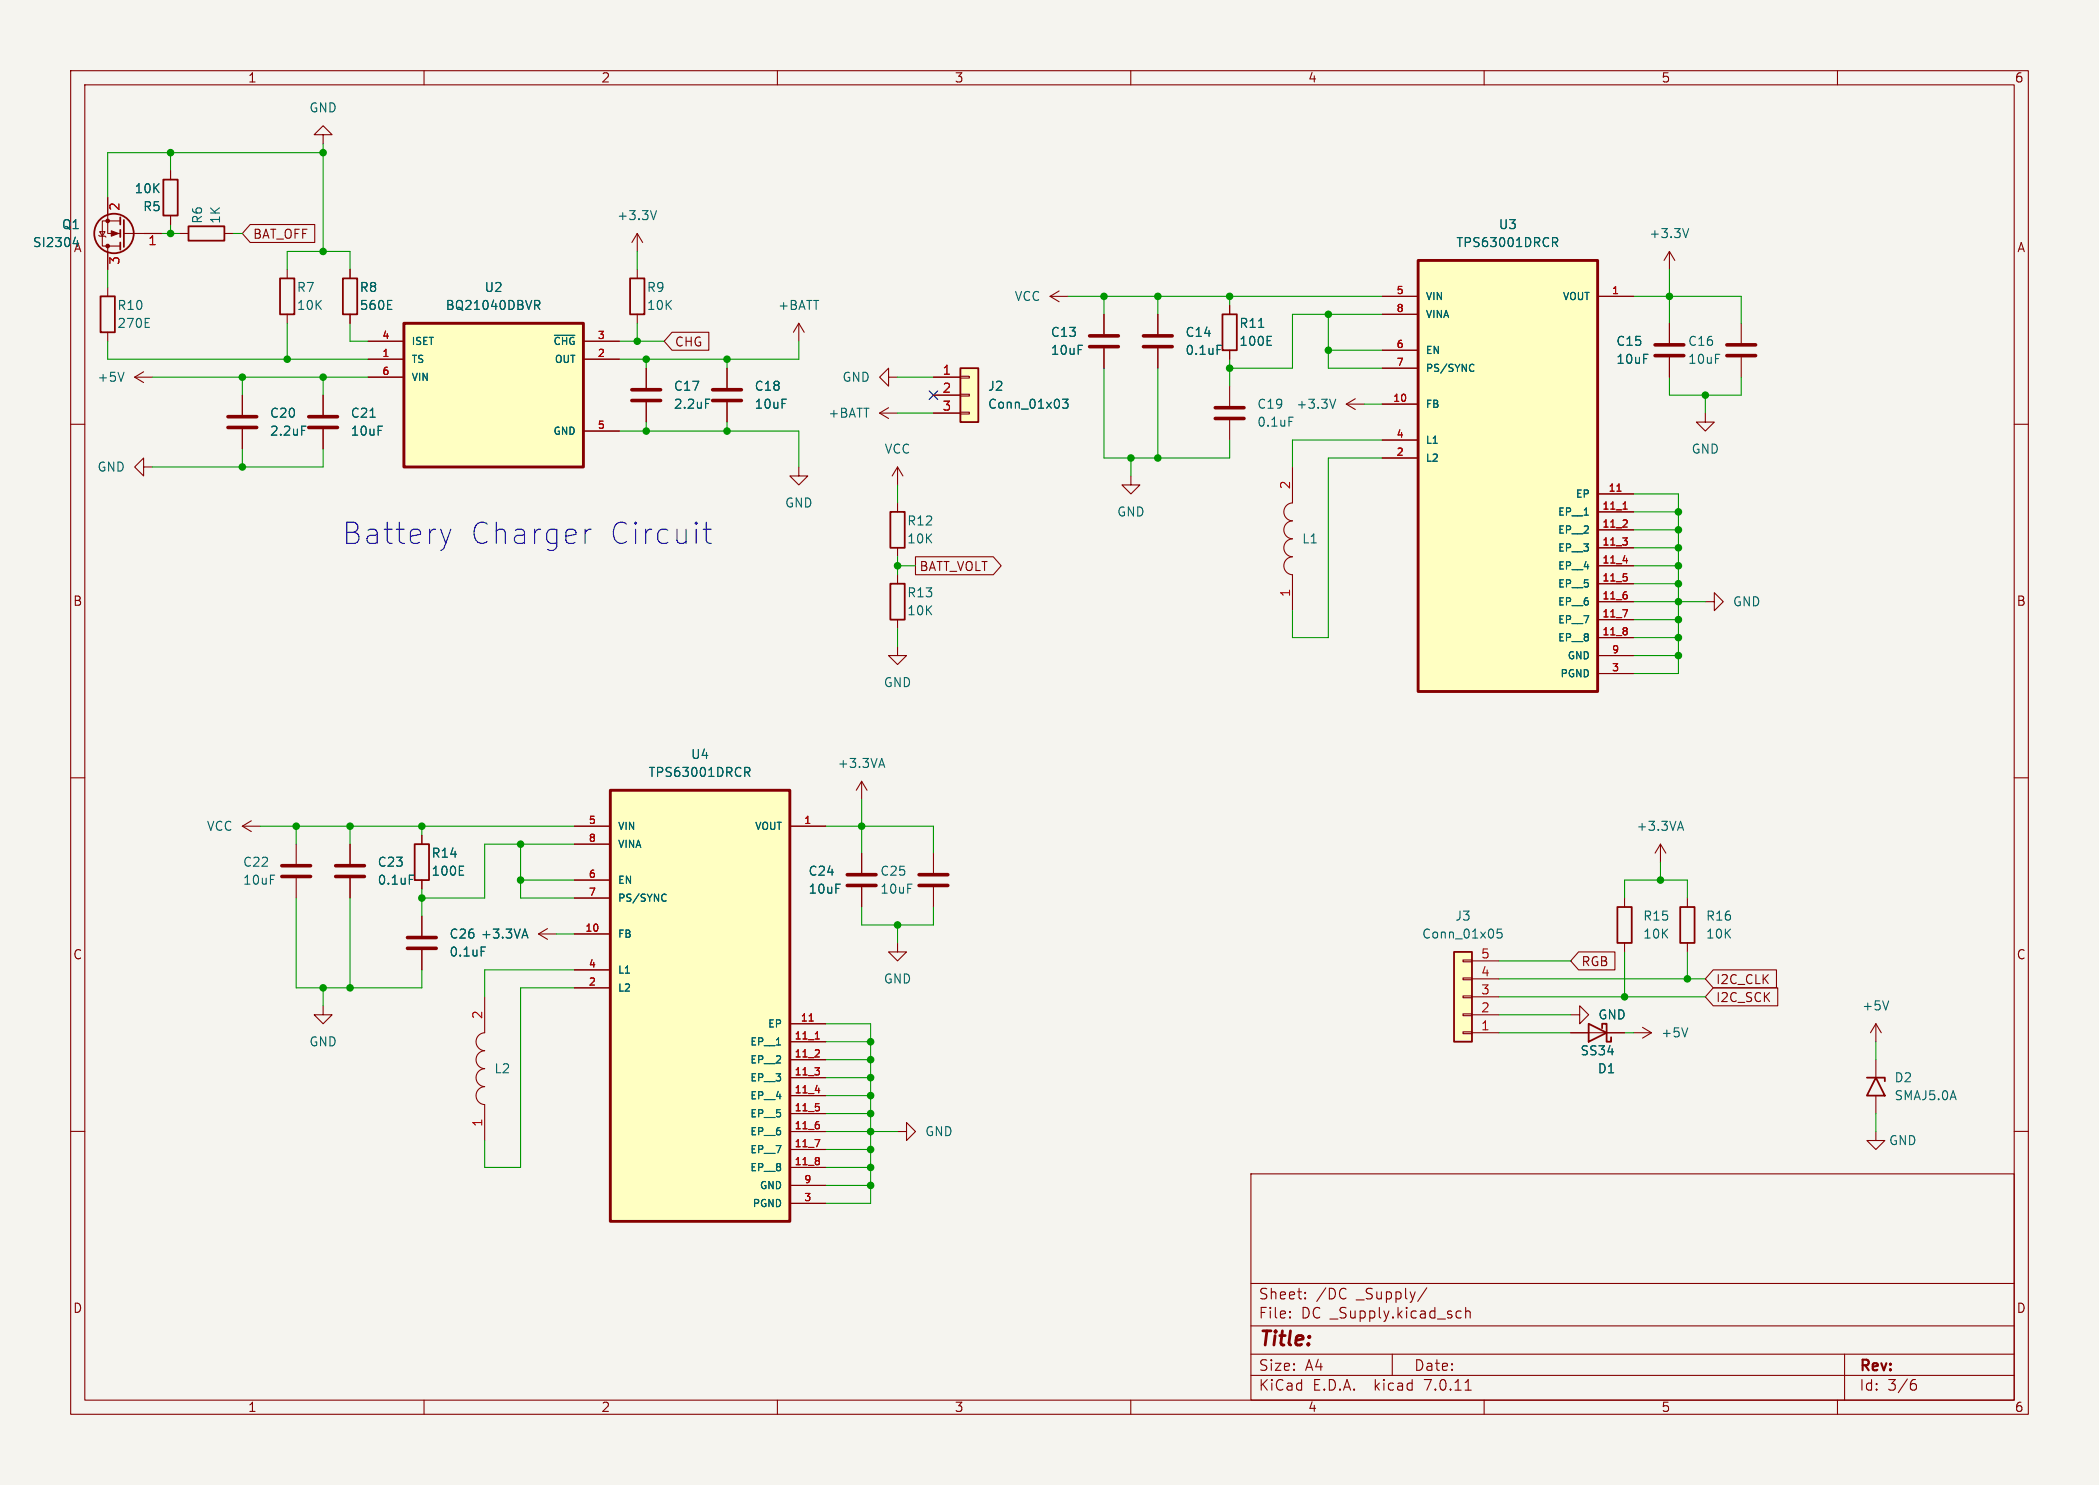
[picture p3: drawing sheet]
<svg xmlns="http://www.w3.org/2000/svg" width="297mm" height="210mm" viewBox="0 0 297 210" stroke-linecap="round" stroke-linejoin="round" font-family="sans-serif">
<path d="M0 0h297v210h-297z" fill="#f5f4ef" stroke="#f5f4ef" stroke-width=".14"/>
<g fill="none" stroke="#840000" stroke-width=".15">
<path d="M10 10h277v190h-277zM12 12h273v186h-273zM45.7 19.1h1.3l-1.3-1.3-1.3 1.3h1.3v1.2M60 10v2M110 10v2M160 10v2M210 10v2M260 10v2M14 33.3l.1 .1h.8l.1 .1M14.1 32.8h.8l-.4 .6zM15.2 27.9v5.1h1.8M15.2 34.8v3.3"/>
<path d="M17 31.2h-2.5v3.6h2.5M17.5 33h5.4M24.1 24.1v1.3M24.1 30.5v1.3M25.4 33h1.3M31.7 33h1.3M35.4 31.7h9.1v2.6h-9.1l-1.1-1.3zM40.6 38.1v1.3M49.5 38.1v1.3M90.2 33l-.8 1.3M90.2 33v2.6M90.2 38.1v1.3"/>
<path d="M90.2 33l.7 1.3M236.2 35.6v2.5M236.2 35.6l-.7 1.2M236.2 35.6l.8 1.2M10 60h2M15.2 40.6v1.3M15.2 47v1.3M19 53.3h2.6M19 53.3l1.3 .8M20.3 52.6l-1.3 .7M34.3 55.9v2.8M40.6 44.5v1.2"/>
<path d="M45.7 55.9v2.8M49.5 44.5v1.2M52.1 53.3h5M52.1 50.8h5M52.1 48.3h5M82.5 50.8h5.1M82.5 48.3h5.1M90.2 44.5v1.2M91.4 52.1v2.8M91.4 56.9v2.8M95.1 47h5.2v2.5h-5.2l-1.1-1.2zM102.9 52.1v2.8"/>
<path d="M102.9 56.9v2.8M113 45.7l-.7 1.3M113 45.7v2.6M113 45.7l.8 1.3M124.5 58.4l1.2 .8M124.5 58.4h2.5M125.7 53.3v-1.2l-1.2 1.2 1.2 1.3v-1.3h1.3M125.7 57.7l-1.2 .7M132.1 58.4h3.8M132.1 53.3h3.8M132.1 55.9h3.8M135.9 58.3h1.3v.2h-1.3z"/>
<path d="M135.9 55.8h1.3v.2h-1.3zM135.9 53.2h1.3v.3h-1.3zM148.6 41.9l1.3 .8M148.6 41.9h2.5M149.9 41.1l-1.3 .8M156.2 44.5v2.7M156.2 49.3v2.8M163.8 44.5v2.7M163.8 49.3v2.8M174 43.2v1.3M174 49.5v1.3M174 54.6v2.8"/>
<path d="M174 59.4v2.8M190.5 57.2l1.3 .7M190.5 57.2h2.5M191.8 56.4l-1.3 .8M195.6 41.9h5.1M195.6 57.2h5.1M195.6 49.5h5.1M195.6 52.1h5.1M195.6 44.5h5.1M226.1 41.9h5M236.2 45.7v2.8M236.2 50.5v2.8"/>
<path d="M241.3 58.4v1.3h1.3l-1.3 1.3-1.3-1.3h1.3M246.4 45.7v2.8M246.4 50.5v2.8M285 60h2M20.3 66v-1.2l-1.3 1.2 1.3 1.3v-1.3h1.3M34.3 60.7v2.8M45.7 60.7v2.8M82.5 61h5.1M113 66v1.3h1.3l-1.3 1.3-1.2-1.3h1.2M127 66v2.6M127 71.1v1.3M127 77.5v1.2"/>
<path d="M127 66l-.8 1.3M127 66l.8 1.3M129.5 78.7h11.1l1.1 1.3-1.1 1.3h-11.1zM160 67.3v1.3h1.3l-1.3 1.3-1.3-1.3h1.3M182.9 66v5.1a1.27 1.27 0 0 0-1.2 1.3 1.27 1.27 0 0 0 1.2 1.3 1.27 1.27 0 0 0-1.2 1.2 1.27 1.27 0 0 0 1.2 1.3 1.27 1.27 0 0 0-1.2 1.3 1.27 1.27 0 0 0 1.2 1.2 1.27 1.27 0 0 0-1.2 1.3 1.27 1.27 0 0 0 1.2 1.3v5.1M195.6 64.8h5.1M195.6 62.2h5.1M226.1 69.9h5M226.1 72.4h5M226.1 74.9h5M226.1 77.5h5M127 91.4v1.3h1.3l-1.3 1.3-1.3-1.3h1.3"/>
<path d="M127 81.3v1.3M127 87.6v1.3M226.1 80h5M226.1 82.6h5M226.1 85.1h5M226.1 87.6h5M226.1 90.2h5M226.1 95.3h5M226.1 92.7h5M241.3 85.1h1.3v-1.3l1.2 1.3-1.2 1.3v-1.3M10 110h2M34.3 116.8h2.5"/>
<path d="M34.3 116.8l1.3 .8M35.6 116.1l-1.3 .7M41.9 119.4v2.8M49.5 119.4v2.8M59.7 118.1v1.3M81.3 116.8h5.1M81.3 119.4h5.1M111.8 116.8h5M121.9 110.5v2.5M121.9 110.5l-.7 1.3M121.9 110.5l.8 1.3M234.9 119.4l-.7 1.3"/>
<path d="M234.9 119.4v2.5M234.9 119.4l.8 1.3M285 110h2M41.9 124.2v2.8M49.5 124.2v2.8M59.7 124.5v1.2M59.7 129.5v2.8M59.7 134.4v2.8M76.2 132.1l1.3 .7M76.2 132.1h2.5M77.5 131.3l-1.3 .8M81.3 132.1h5.1"/>
<path d="M81.3 139.7h5.1M81.3 137.2h5.1M81.3 124.5h5.1M81.3 127h5.1M121.9 120.7v2.7M121.9 125.5v2.8M127 133.4v1.2h1.3l-1.3 1.3-1.3-1.3h1.3M132.1 120.7v2.7M132.1 125.5v2.8M207 135.8h1.3v.2h-1.3zM207 138.3h1.3v.3h-1.3zM208.3 138.4h3.8"/>
<path d="M208.3 135.9h3.8M223.4 134.6h5.1v2.6h-5.1l-1.2-1.3zM229.9 127v1.3M229.9 133.4v1.2M238.8 127v1.3M238.8 133.4v1.2M242.4 139.7h9.1v2.5h-9.1l-1.1-1.2zM242.4 137.2h9v2.5h-9l-1.1-1.3zM10 160h2M45.7 142.2v1.3h1.3l-1.3 1.3-1.3-1.3h1.3M68.6 141v5.1a1.27 1.27 0 0 0-1.2 1.2 1.27 1.27 0 0 0 1.2 1.3 1.27 1.27 0 0 0-1.2 1.3 1.27 1.27 0 0 0 1.2 1.2 1.27 1.27 0 0 0-1.2 1.3 1.27 1.27 0 0 0 1.2 1.3 1.27 1.27 0 0 0-1.2 1.2 1.27 1.27 0 0 0 1.2 1.3v5.1M111.8 144.8h5"/>
<path d="M111.8 147.3h5M111.8 149.9h5M111.8 152.4h5M111.8 154.9h5M111.8 157.5h5M207 140.8h1.3v.3h-1.3zM207 143.4h1.3v.2h-1.3zM207 145.9h1.3v.3h-1.3zM208.3 146.1h3.8M208.3 143.5h3.8M208.3 141h3.8M222.2 143.5h1.3v-1.3l1.3 1.3-1.3 1.3v-1.3"/>
<path d="M222.2 146.1h7.7M231.1 146.1h2.6M232.4 145.3l1.3 .8M233.7 146.1l-1.3 .7M265.4 144.8v2.5M265.4 149.9v2.5M265.4 154.9v2.6M265.4 144.8l-.7 1.3M265.4 144.8l.8 1.3M285 160h2M111.8 160h5M111.8 162.6h5"/>
<path d="M111.8 165.1h5M111.8 170.2h5M111.8 167.6h5M127 160h1.3v-1.2l1.2 1.2-1.2 1.3v-1.3M177 166h108v32h-108zM265.4 160v1.3h1.3l-1.3 1.3-1.2-1.3h1.2M60 198v2M110 198v2M160 198v2M177 194.5h108M177 191.5h108M177 187.5h108"/>
<path d="M177 181.5h108M182.5 186.3h.1l-.1 .1M182.5 186.3v.1M182.5 185.5v.1M182.5 185.5h.1l-.1 .1M184.7 183.6v.1M184.7 183.6h-.1l.1 .1M184.7 182.8v.1M184.7 182.8h-.1l.1 .1M197 191.5v3M201.9 182.1l-1.3 2M206.3 185.4l.4 .1"/>
<path d="M206.7 186.3l-.4 .1M207.3 196.6h.9M207.4 185.5a.37 .37 0 0 1 .6 .1v.8M207.4 184.9v1.5M210 198v2M260 198v2M261 191.5v6.5M270.6 195.7h.3l.3 .3-.1 .5-.2 .1h-.3M271 195.1l-.4 .1"/>
</g>
<g fill="none" stroke="#840000" stroke-width=".51">
<path d="M32.3 58.9h4M43.7 58.9h4.1M89.4 56.6h4.1M89.4 55.1h4.1M100.8 56.6h4.1M100.8 55.1h4.1M154.2 49h4M154.2 47.5h4M161.8 49h4.1M161.8 47.5h4.1M172 59.2h4M172 57.7h4"/>
<path d="M234.2 50.3h4.1M234.2 48.8h4.1M244.3 50.3h4.1M244.3 48.8h4.1M32.3 60.5h4M43.7 60.5h4.1M39.9 124h4M39.9 122.4h4M47.5 124h4.1M47.5 122.4h4.1M57.7 134.1h4M57.7 132.6h4"/>
<path d="M119.9 125.2h4.1M119.9 123.7h4.1M130 125.2h4.1M130 123.7h4.1"/>
</g>
<g fill="none" stroke="#006464" stroke-width=".15">
<path d="M92.9 29.8l-.4 1.3M219.7 33.6h.5l.2 .2-.1 .4-.6 .1M220 34.3l.4 .6M238.9 32.3l-.4 1.3M17.5 52.6l-.4 1.3M20.6 46.3h.6M20.6 45h.6M52.4 59h.7M54.8 42.5h.6M54.8 43.8h.6M75.7 42.5h.4l.3 .2-.1 .4-.6 .1M76 43.2l.4 .6"/>
<path d="M78.4 47.4h2.9M99.8 56.5h.6M150.3 56.5h.8l-.4 .4 .4 .2v.5l-.2 .1h-.4l-.2-.1M172.2 48.8h.6M178.1 46.3h.7M179.3 48.8h.6M179.3 47.6h.6M182.4 59h.6M189 56.5l-.4 1.2M208.3 51.5l.2 .1M208.5 52.4l-.2 .1M42.7 60.3h.6"/>
<path d="M105.4 108.5h.5l.2 .3-.1 .3-.6 .1M105.7 109.2l.4 .6M124.5 108.2h.6M124.8 107.3l.4 1.2M237.5 117.1h.6M237.8 116.1l.4 1.3M57.9 123.8h.6M65 123.8h.6M65 122.5h.6M68.1 133.9h.6M74 132.3h.6M74.3 131.4l.4 1.3"/>
<path d="M94 126.4l.2 .1M94.2 127.4l-.2 .1M212.5 131.4h-.6l-.1 .6 .2-.1h.4l.1 .2v.4l-.2 .2h-.3l-.2-.2M238.8 145.4l-.4 1.2M267.2 141.5l-.4 1.3"/>
</g>
<g fill="none" stroke="#840000" stroke-width=".25">
<path d="M17 30.7v1.1M17 32.5v1M17 34.3v1M17.5 31.1v3.8M23.1 25.4h2v5.1h-2zM26.7 32h5v2h-5zM39.6 39.4h2.1v5.1h-2.1zM48.5 39.4h2v5.1h-2zM89.2 39.4h2v5.1h-2zM14.2 41.9h2.1v5.1h-2.1zM135.9 52.1h2.5v7.6h-2.5zM173 44.5h2v5h-2z"/>
<path d="M126 72.4h2v5.1h-2zM126 82.6h2v5h-2zM58.7 119.4h2v5.1h-2zM205.7 134.6h2.6v12.7h-2.6zM228.9 128.3h2v5.1h-2zM237.7 128.3h2.1v5.1h-2.1zM224.8 144.8l2.5 1.3-2.5 1.2zM226.7 145.4v-.6h.6v2.5h.7v-.6M264.2 152.4h2.5v.5M265.4 152.4l1.3 2.5h-2.5z"/>
<circle cx="16.1" cy="33" r="2.79"/>
</g>
<g fill="#ffffc2" stroke="#ffffc2" stroke-width=".14">
<path d="M135.9 52.1h2.5v7.6h-2.5z"/>
<path d="M86.4 111.8h25.4v60.9h-25.4z"/>
<path d="M57.1 45.7h25.4v20.3h-25.4z"/>
<path d="M200.7 36.8h25.4v61h-25.4z"/>
<path d="M205.7 134.6h2.6v12.7h-2.6z"/>
</g>
<path d="M200.7 36.8h25.4v61h-25.4zM57.1 45.7h25.4v20.3h-25.4zM86.4 111.8h25.4v60.9h-25.4z" fill="none" stroke="#840000" stroke-width=".41"/>
<g fill="none" stroke="#a90000" stroke-width=".15">
<path d="M228.8 69.5h.6M229.6 74.5h.6M229.6 76.1h.6l-.3 .4M229.7 72h.5M229.7 79.3h.6M230.2 73.6v.4M230.2 76.6v.4M229.6 86.2h.7l-.4 1M230.2 81.6v.5M230.2 84.2v.4M230.2 88.9v.2M230.2 89.3v.4"/>
<path d="M114.5 144.4h.6M115.3 149.5h.6M115.3 151h.6l-.3 .4M115.4 146.9h.5M115.4 154.2h.6M115.9 148.6v.3M115.9 151.5v.4M115.9 156.6v.4M115.9 159.1v.4M115.3 161.2h.7l-.4 1M115.9 163.8v.2M115.9 164.2v.4"/>
</g>
<g fill="#840000" stroke="#840000" stroke-width=".15">
<path d="M15.7 32.6l1.1 .4-1.1 .4z"/>
<circle cx="15.2" cy="31.2" r=".25"/>
<circle cx="15.2" cy="34.8" r=".25"/>
</g>
<path d="M62.4 74.8l.7 2M63.1 76.8l-.3 .8M63.8 74.8l-.7 2M83.6 74.8a.77 .77 0 0 0-.8 .6M99.5 74.8h1.1M99.9 73.8v2.6l.2 .3 .5 .1" fill="none" stroke="#0000c2" stroke-width=".15"/>
<g fill="none" stroke="#009600" stroke-width=".15">
<path d="M15.2 38.1v2.5M22.9 33h2.5M24.1 21.6v2.5M24.1 31.8v1.2M33 33h1.3M40.6 38.1v-2.5h8.9v2.5M45.7 20.3v15.3M45.7 21.6h-30.5v6.3M90.2 35.6v2.5M236.2 38.1v7.6M15.2 48.3v2.5h36.9M21.6 53.3h30.5"/>
<path d="M34.3 53.3v2.6M40.6 45.7v5.1M45.7 53.3v2.6M49.5 45.7v2.6h2.6M87.6 48.3h6.4M90.2 45.7v2.6M91.4 50.8v1.3M91.4 59.7v1.3M102.9 50.8v1.3M102.9 59.7v1.3M113 48.3v2.5h-25.4M127 53.3h5.1"/>
<path d="M127 58.4h5.1M151.1 41.9h44.5M156.2 52.1v12.7h17.8v-2.6M156.2 41.9v2.6M163.8 41.9v2.6M163.8 52.1v12.7M174 41.9v1.3M174 50.8v3.8M188 44.5v7.6h7.6M188 49.5h7.6M193 57.2h2.6M195.6 44.5h-12.7v7.6h-8.9"/>
<path d="M231.1 41.9h15.3v3.8M236.2 53.3v2.6h10.2v-2.6M241.3 55.9v2.5M34.3 63.5v2.5M45.7 63.5v2.5h-24.1M87.6 61h25.4v5M127 68.6v2.5M127 78.7v2.6M160 64.8v2.5M195.6 62.2h-12.7v3.8M195.6 64.8h-7.6v25.4h-5.1v-3.8M231.1 74.9h6.4"/>
<path d="M231.1 69.9h6.4v25.4h-6.4M231.1 77.5h6.4M231.1 72.4h6.4M127 88.9v2.5M127 80h2.5M231.1 80h6.4M231.1 90.2h6.4M231.1 82.6h6.4M231.1 87.6h6.4M231.1 85.1h10.2M231.1 92.7h6.4M36.8 116.8h44.5"/>
<path d="M41.9 116.8v2.6M49.5 116.8v2.6M59.7 116.8v1.3M73.7 119.4v7.6h7.6M81.3 119.4h-12.7v7.6h-8.9M116.8 116.8h15.3v3.9M121.9 113v7.7M41.9 127v12.7h17.8v-2.5M45.7 139.7v2.5M49.5 127v12.7M59.7 125.7v3.8M73.7 124.5h7.6"/>
<path d="M78.7 132.1h2.6M81.3 137.2h-12.7v3.8M81.3 139.7h-7.6v25.4h-5.1v-3.8M121.9 128.3v2.5h10.2v-2.5M127 130.8v2.6M212.1 138.4h29.2M212.1 135.9h10.1M229.9 127v-2.5h8.9v2.5M229.9 134.6v6.4M234.9 121.9v2.6M238.8 134.6v3.8M116.8 144.8h6.4v25.4h-6.4"/>
<path d="M116.8 154.9h6.4M116.8 149.9h6.4M116.8 152.4h6.4M116.8 147.3h6.4M116.8 157.5h6.4M212.1 146.1h10.1M212.1 141h29.2M212.1 143.5h10.1M229.9 146.1h1.2M265.4 147.3v2.6M265.4 157.5v2.5M116.8 167.6h6.4"/>
<path d="M116.8 160h10.2M116.8 162.6h6.4M116.8 165.1h6.4"/>
</g>
<path d="M131.5 55.3l1.2 1.2M132.7 55.3l-1.2 1.2" fill="none" stroke="#000084" stroke-width=".15"/>
<g fill="#009600" stroke="#009600" stroke-width=".15">
<circle cx="45.7" cy="53.3" r=".46"/>
<circle cx="40.6" cy="50.8" r=".46"/>
<circle cx="102.9" cy="50.8" r=".46"/>
<circle cx="91.4" cy="61" r=".46"/>
<circle cx="90.2" cy="48.3" r=".46"/>
<circle cx="91.4" cy="50.8" r=".46"/>
<circle cx="102.9" cy="61" r=".46"/>
<circle cx="127" cy="130.8" r=".46"/>
<circle cx="123.2" cy="160" r=".46"/>
<circle cx="123.2" cy="165.1" r=".46"/>
<circle cx="123.2" cy="162.6" r=".46"/>
<circle cx="123.2" cy="167.6" r=".46"/>
<circle cx="160" cy="64.8" r=".46"/>
<circle cx="127" cy="80" r=".46"/>
<circle cx="188" cy="49.5" r=".46"/>
<circle cx="188" cy="44.5" r=".46"/>
<circle cx="174" cy="41.9" r=".46"/>
<circle cx="163.8" cy="64.8" r=".46"/>
<circle cx="163.8" cy="41.9" r=".46"/>
<circle cx="156.2" cy="41.9" r=".46"/>
<circle cx="174" cy="52.1" r=".46"/>
<circle cx="59.7" cy="127" r=".46"/>
<circle cx="59.7" cy="116.8" r=".46"/>
<circle cx="49.5" cy="116.8" r=".46"/>
<circle cx="73.7" cy="119.4" r=".46"/>
<circle cx="73.7" cy="124.5" r=".46"/>
<circle cx="45.7" cy="139.7" r=".46"/>
<circle cx="49.5" cy="139.7" r=".46"/>
<circle cx="41.9" cy="116.8" r=".46"/>
<circle cx="237.5" cy="80" r=".46"/>
<circle cx="237.5" cy="77.5" r=".46"/>
<circle cx="236.2" cy="41.9" r=".46"/>
<circle cx="237.5" cy="82.6" r=".46"/>
<circle cx="237.5" cy="85.1" r=".46"/>
<circle cx="237.5" cy="74.9" r=".46"/>
<circle cx="237.5" cy="72.4" r=".46"/>
<circle cx="237.5" cy="87.6" r=".46"/>
<circle cx="241.3" cy="55.9" r=".46"/>
<circle cx="237.5" cy="92.7" r=".46"/>
<circle cx="237.5" cy="90.2" r=".46"/>
<circle cx="238.8" cy="138.4" r=".46"/>
<circle cx="234.9" cy="124.5" r=".46"/>
<circle cx="229.9" cy="141" r=".46"/>
<circle cx="34.3" cy="66" r=".46"/>
<circle cx="45.7" cy="35.6" r=".46"/>
<circle cx="24.1" cy="21.6" r=".46"/>
<circle cx="24.1" cy="33" r=".46"/>
<circle cx="34.3" cy="53.3" r=".46"/>
<circle cx="45.7" cy="21.6" r=".46"/>
<circle cx="123.2" cy="147.3" r=".46"/>
<circle cx="123.2" cy="152.4" r=".46"/>
<circle cx="123.2" cy="149.9" r=".46"/>
<circle cx="123.2" cy="154.9" r=".46"/>
<circle cx="123.2" cy="157.5" r=".46"/>
<circle cx="121.9" cy="116.8" r=".46"/>
</g>
<g font-size="4.2" fill="#0000c2">
<text x="48.3" y="77.2">Battery</text>
<text x="66.3" y="77.2">Charger</text>
<text x="85.8" y="77.2">Circuit</text>
</g>
<text font-size="2.8" fill="#840000" x="178" y="190.9">Title:</text>
<g font-size="2.1" fill="#840000">
<text x="178" y="184">Sheet:</text>
<text x="186.2" y="184">/DC</text>
<text x="192.1" y="184">_Supply/</text>
<text x="178" y="186.7">File:</text>
<text x="184.1" y="186.7">DC _Supply.kicad_sch</text>
<text x="178" y="196.9">KiCad</text>
<text x="178" y="194.1">Size:</text>
<text x="184.7" y="194.1">A4</text>
<text x="185.7" y="196.9">E.D.A.</text>
<text x="194.6" y="196.9">kicad</text>
<text x="200" y="194.1">Date:</text>
<text x="201.8" y="196.9">7.0.11</text>
<text x="263" y="194.3">Rev:</text>
<text x="263" y="196.9">Id:</text>
<text x="267.1" y="196.9">3/6</text>
</g>
<g font-size="1.8" fill="#840000">
<text x="35" y="11.9">1</text>
<text x="85" y="11.9">2</text>
<text x="135" y="11.9">3</text>
<text x="185" y="11.9">4</text>
<text x="235" y="11.9">5</text>
<text x="285" y="11.9">6</text>
<text x="35.7" y="34">BAT_OFF</text>
<text x="285.3" y="35.9">A</text>
<text x="95.4" y="49.2">CHG</text>
<text x="130" y="81">BATT_VOLT</text>
<text x="10.3" y="85.9">B</text>
<text x="285.3" y="85.9">B</text>
<text x="10.3" y="135.9">C</text>
<text x="223.7" y="136.8">RGB</text>
<text x="285.3" y="135.9">C</text>
<text x="242.7" y="141.9">I2C_SCK</text>
<text x="242.7" y="139.4">I2C_CLK</text>
<text x="10.3" y="185.9">D</text>
<text x="285.3" y="185.9">D</text>
<text x="35" y="199.9">1</text>
<text x="85" y="199.9">2</text>
<text x="135" y="199.9">3</text>
<text x="185" y="199.9">4</text>
<text x="235" y="199.9">5</text>
<text x="285" y="199.9">6</text>
</g>
<g font-size="1.8" fill="#006464">
<text x="43.7" y="16.1">GND</text>
<text x="19" y="27.5">10K</text>
<text x="4.6" y="35.2">SI2304</text>
<text x="8.7" y="32.6">Q1</text>
<text x="10.3" y="35.9">A</text>
<text x="20.2" y="30.1">R5</text>
<text x="28.8" y="31.7" transform="rotate(-90 28.8 31.7)">R6</text>
<text x="31.3" y="31.7" transform="rotate(-90 31.3 31.7)">1K</text>
<text x="87.2" y="31.3">+3.3V</text>
<text x="206" y="35.2">TPS63001DRCR</text>
<text x="212" y="32.6">U3</text>
<text x="233.3" y="33.9">+3.3V</text>
<text x="41.9" y="41.5">R7</text>
<text x="50.8" y="41.5">R8</text>
<text x="68.5" y="41.5">U2</text>
<text x="91.4" y="41.5">R9</text>
<text x="16.5" y="46.6">270E</text>
<text x="16.5" y="44">R10</text>
<text x="41.9" y="44">10K</text>
<text x="50.8" y="44">560E</text>
<text x="63" y="44">BQ21040DBVR</text>
<text x="91.4" y="44">10K</text>
<text x="110" y="44">+BATT</text>
<text x="143.5" y="42.8">VCC</text>
<text x="148.6" y="47.9">C13</text>
<text x="167.6" y="47.9">C14</text>
<text x="175.3" y="46.6">R11</text>
<text x="148.6" y="50.4">10uF</text>
<text x="167.6" y="50.4">0.1uF</text>
<text x="175.3" y="49.1">100E</text>
<text x="228.6" y="49.1">C15</text>
<text x="228.6" y="51.7">10uF</text>
<text x="238.8" y="49.1">C16</text>
<text x="238.8" y="51.7">10uF</text>
<text x="13.7" y="54.2">+5V</text>
<text x="38.1" y="59.3">C20</text>
<text x="49.5" y="59.3">C21</text>
<text x="95.3" y="55.5">C17</text>
<text x="95.3" y="58">2.2uF</text>
<text x="106.7" y="55.5">C18</text>
<text x="106.7" y="58">10uF</text>
<text x="117.1" y="59.3">+BATT</text>
<text x="119.1" y="54.2">GND</text>
<text x="139.7" y="55.5">J2</text>
<text x="139.7" y="58">Conn_01x03</text>
<text x="177.8" y="58">C19</text>
<text x="183.3" y="58">+3.3V</text>
<text x="38.1" y="61.8">2.2uF</text>
<text x="49.5" y="61.8">10uF</text>
<text x="125.1" y="64.4">VCC</text>
<text x="177.8" y="60.6">0.1uF</text>
<text x="239.3" y="64.4">GND</text>
<text x="13.7" y="66.9">GND</text>
<text x="111" y="72">GND</text>
<text x="128.3" y="74.5">R12</text>
<text x="128.3" y="77.1">10K</text>
<text x="158" y="73.3">GND</text>
<text x="184.2" y="77.1">L1</text>
<text x="128.3" y="84.7">R13</text>
<text x="128.3" y="87.2">10K</text>
<text x="245.1" y="86">GND</text>
<text x="125" y="97.4">GND</text>
<text x="97.7" y="107.5">U4</text>
<text x="91.7" y="110.1">TPS63001DRCR</text>
<text x="118.4" y="108.8">+3.3VA</text>
<text x="29.2" y="117.7">VCC</text>
<text x="231.5" y="117.7">+3.3VA</text>
<text x="34.3" y="122.8">C22</text>
<text x="34.3" y="125.3">10uF</text>
<text x="53.3" y="122.8">C23</text>
<text x="53.3" y="125.3">0.1uF</text>
<text x="61" y="124.1">100E</text>
<text x="61" y="121.5">R14</text>
<text x="114.3" y="124.1">C24</text>
<text x="124.5" y="124.1">C25</text>
<text x="114.3" y="126.6">10uF</text>
<text x="124.5" y="126.6">10uF</text>
<text x="205.8" y="130.4">J3</text>
<text x="232.4" y="130.4">R15</text>
<text x="241.3" y="130.4">R16</text>
<text x="63.5" y="132.9">C26 +3.3VA</text>
<text x="63.5" y="135.5">0.1uF</text>
<text x="201.1" y="132.9">Conn_01x05</text>
<text x="232.4" y="132.9">10K</text>
<text x="241.3" y="132.9">10K</text>
<text x="125" y="139.3">GND</text>
<text x="263.4" y="143.1">+5V</text>
<text x="43.7" y="148.2">GND</text>
<text x="223.5" y="149.5">SS34</text>
<text x="226.1" y="144.4">GND</text>
<text x="235" y="146.9">+5V</text>
<text x="69.9" y="152">L2</text>
<text x="226" y="152">D1</text>
<text x="268" y="153.3">D2</text>
<text x="268" y="155.8">SMAJ5.0A</text>
<text x="130.8" y="160.9">GND</text>
<text x="267.2" y="162.2">GND</text>
</g>
<g font-size="1.8" fill="#a90000">
<text x="17.2" y="29.9" transform="rotate(-90 17.2 29.9)">2</text>
<text x="20.9" y="35">1</text>
<text x="17.2" y="37.5" transform="rotate(-90 17.2 37.5)">3</text>
<text x="133.3" y="53.1">1</text>
<text x="133.3" y="55.6">2</text>
<text x="133.3" y="58.2">3</text>
<text x="182.6" y="69.3" transform="rotate(-90 182.6 69.3)">2</text>
<text x="182.6" y="84.5" transform="rotate(-90 182.6 84.5)">1</text>
<text x="209.5" y="135.6">5</text>
<text x="209.5" y="143.3">2</text>
<text x="209.5" y="140.7">3</text>
<text x="209.5" y="138.2">4</text>
<text x="68.3" y="144.2" transform="rotate(-90 68.3 144.2)">2</text>
<text x="209.5" y="145.8">1</text>
<text x="68.3" y="159.5" transform="rotate(-90 68.3 159.5)">1</text>
</g>
<g font-size="1.4" fill="#a90000">
<text x="197.5" y="41.7">5</text>
<text x="228" y="41.7">1</text>
<text x="197.5" y="44.2">8</text>
<text x="54" y="50.5">1</text>
<text x="54" y="48">4</text>
<text x="54" y="53.1">6</text>
<text x="84.5" y="50.5">2</text>
<text x="84.5" y="48">3</text>
<text x="197.5" y="49.3">6</text>
<text x="197.5" y="51.8">7</text>
<text x="197" y="56.9">10</text>
<text x="84.5" y="60.7">5</text>
<text x="197.5" y="64.5">2</text>
<text x="197.5" y="62">4</text>
<text x="227.5" y="69.6">11</text>
<text x="226.6" y="72.1">11_1</text>
<text x="226.6" y="74.7">11_2</text>
<text x="226.6" y="77.2">11_3</text>
<text x="226.6" y="79.8">11_4</text>
<text x="226.6" y="82.3">11_5</text>
<text x="226.6" y="84.8">11_6</text>
<text x="226.6" y="87.4">11_7</text>
<text x="226.6" y="89.9">11_8</text>
<text x="228" y="95">3</text>
<text x="228" y="92.5">9</text>
<text x="83.2" y="116.6">5</text>
<text x="83.2" y="119.1">8</text>
<text x="113.7" y="116.6">1</text>
<text x="83.2" y="124.2">6</text>
<text x="82.7" y="131.8">10</text>
<text x="83.2" y="126.7">7</text>
<text x="83.2" y="136.9">4</text>
<text x="83.2" y="139.4">2</text>
<text x="112.3" y="147.1">11_1</text>
<text x="112.3" y="149.6">11_2</text>
<text x="113.2" y="144.5">11</text>
<text x="112.3" y="152.1">11_3</text>
<text x="112.3" y="154.7">11_4</text>
<text x="112.3" y="157.2">11_5</text>
<text x="112.3" y="159.8">11_6</text>
<text x="112.3" y="162.3">11_7</text>
<text x="112.3" y="164.8">11_8</text>
<text x="113.7" y="167.4">9</text>
<text x="113.7" y="169.9">3</text>
</g>
<g font-size="1.4" fill="#006464">
<text x="201.7" y="42.6">VIN</text>
<text x="201.7" y="45.2">VINA</text>
<text x="221" y="42.6">VOUT</text>
<text x="58.2" y="51.5">TS</text>
<text x="58.2" y="49">ISET</text>
<text x="78.2" y="49">~{CHG}</text>
<text x="78.4" y="51.5">OUT</text>
<text x="201.7" y="50.3">EN</text>
<text x="201.7" y="52.8">PS/SYNC</text>
<text x="58.2" y="54.1">VIN</text>
<text x="201.7" y="57.9">FB</text>
<text x="78.2" y="61.7">GND</text>
<text x="201.7" y="65.5">L2</text>
<text x="201.7" y="63">L1</text>
<text x="222.9" y="70.6">EP</text>
<text x="220.3" y="73.1">EP__1</text>
<text x="220.3" y="75.7">EP__2</text>
<text x="220.3" y="78.2">EP__3</text>
<text x="220.3" y="80.7">EP__4</text>
<text x="220.3" y="83.3">EP__5</text>
<text x="220.3" y="85.8">EP__6</text>
<text x="220.3" y="88.4">EP__7</text>
<text x="220.3" y="90.9">EP__8</text>
<text x="220.7" y="96">PGND</text>
<text x="221.7" y="93.4">GND</text>
<text x="87.4" y="117.6">VIN</text>
<text x="106.7" y="117.6">VOUT</text>
<text x="87.4" y="125.2">EN</text>
<text x="87.4" y="120.1">VINA</text>
<text x="87.4" y="127.7">PS/SYNC</text>
<text x="87.4" y="132.8">FB</text>
<text x="87.4" y="137.9">L1</text>
<text x="87.4" y="140.4">L2</text>
<text x="106" y="148.1">EP__1</text>
<text x="108.6" y="145.5">EP</text>
<text x="106" y="150.6">EP__2</text>
<text x="106" y="153.1">EP__3</text>
<text x="106" y="155.7">EP__4</text>
<text x="106" y="158.2">EP__5</text>
<text x="106" y="160.8">EP__6</text>
<text x="106" y="163.3">EP__7</text>
<text x="106" y="165.8">EP__8</text>
<text x="106.4" y="170.9">PGND</text>
<text x="107.4" y="168.4">GND</text>
</g>
</svg>
